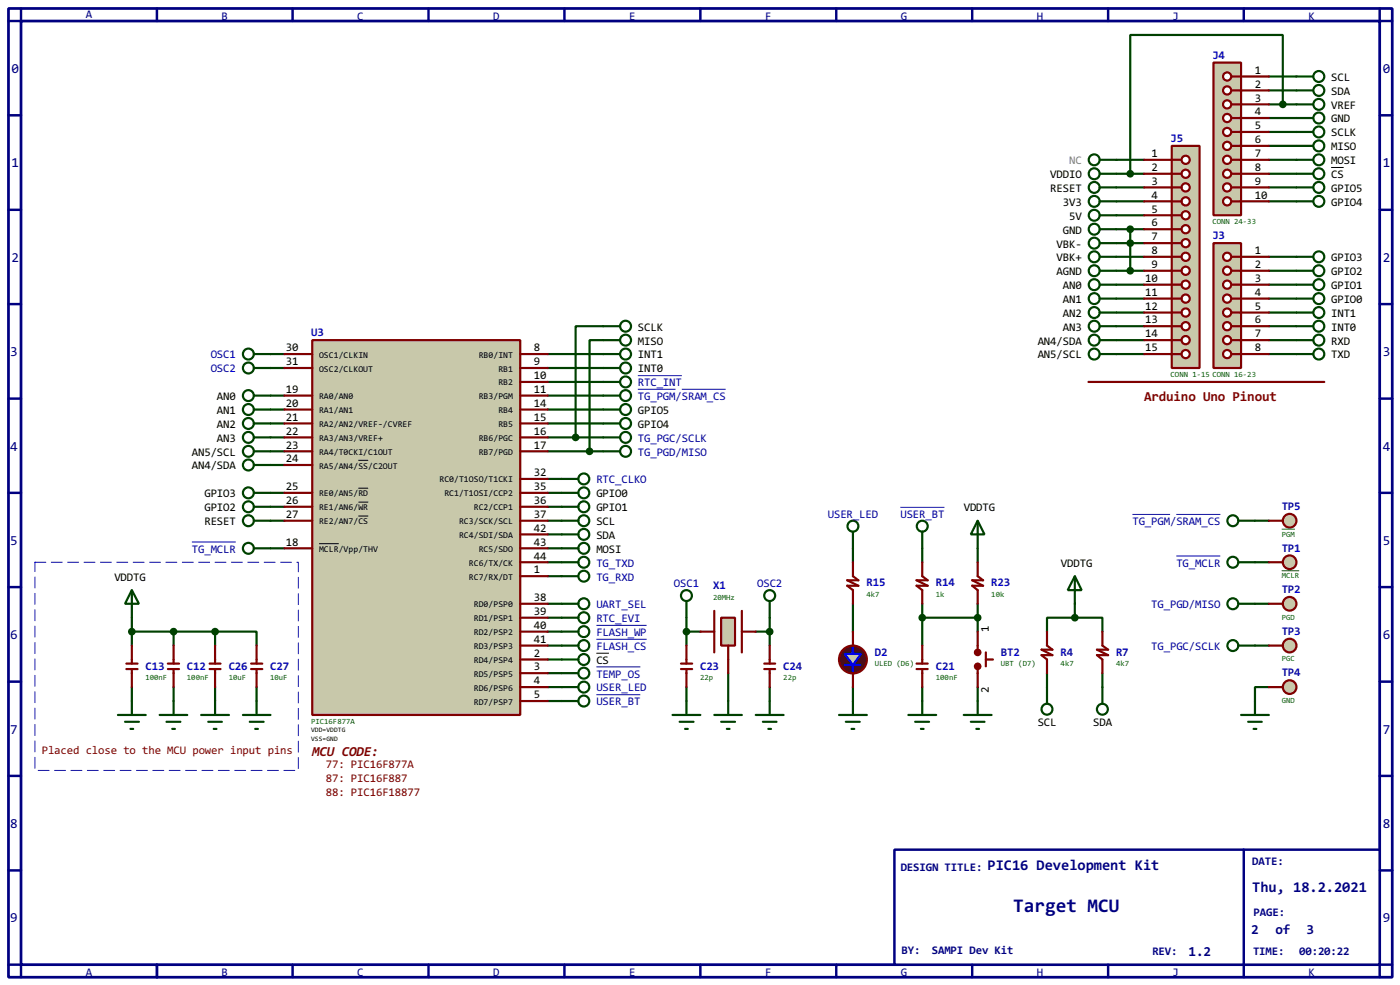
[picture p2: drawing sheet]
<svg xmlns="http://www.w3.org/2000/svg" width="256mm" height="180mm" viewBox="0 0 256 180" stroke-linecap="round" stroke-linejoin="round" font-family="sans-serif">
<path d="M1.6 1.6h253.5v177.3h-253.5zM3.9 3.9h248.9v172.7h-248.9z" fill="none" stroke="#000080" stroke-width=".5"/>
<path d="M3.9 1.6v2.3h-2.3M28.8 1.6v2.3" fill="none" stroke="#000080" stroke-width=".45"/>
<path d="M163.9 155.5h88.9v21.1h-88.9z" fill="#fff" stroke="#000080" stroke-width=".45"/>
<g fill="none" stroke="#000080" stroke-width=".45">
<path d="M53.6 1.6v2.3M78.5 1.6v2.3M103.4 1.6v2.3M128.3 1.6v2.3M153.2 1.6v2.3M178.1 1.6v2.3M203 1.6v2.3M227.9 1.6v2.3M252.8 1.6v2.3h2.3M1.6 21.1h2.3M1.6 38.4h2.3M252.8 21.1h2.3"/>
<path d="M252.8 38.4h2.3M1.6 55.7h2.3M252.8 55.7h2.3M1.6 73h2.3M252.8 73h2.3M1.6 90.2h2.3M252.8 90.2h2.3M1.6 107.5h2.3M252.8 107.5h2.3M1.6 124.8h2.3M252.8 124.8h2.3M1.6 142h2.3"/>
<path d="M1.6 159.3h2.3M227.9 155.5v23.4M252.8 142h2.3M252.8 159.3h2.3M1.6 176.6h2.3v2.3M28.8 176.6v2.3M53.6 176.6v2.3M78.5 176.6v2.3M103.4 176.6v2.3M128.3 176.6v2.3M153.2 176.6v2.3M178.1 176.6v2.3"/>
<path d="M203 176.6v2.3M255.1 176.6h-2.3v2.3"/>
</g>
<g fill="none" stroke="#004000" stroke-width=".4">
<path d="M232.5 14h8.1M232.5 16.6h8.1M232.5 19.1h8.1M235 19.1v-12.7h-27.9v25.4M204.5 29.3h5.1M204.5 31.8h5.1M204.5 34.3h5.1M204.5 36.9h5.1M204.5 39.4h5.1M232.5 21.6h8.1M232.5 24.2h8.1M232.5 26.7h8.1"/>
<path d="M232.5 29.3h8.1M232.5 31.8h8.1M232.5 34.3h8.1M232.5 36.9h8.1M110.5 59.7h-5v20.4M204.5 47h5.1M204.5 49.6h5.1M204.5 52.1h5.1M204.5 54.7h5.1M204.5 57.2h5.1M204.5 59.7h5.1M204.5 44.5h5.1"/>
<path d="M204.5 42h5.1M207.1 42v7.6M232.5 47h8.1M232.5 49.6h8.1M232.5 52.1h8.1M232.5 54.7h8.1M232.5 57.2h8.1M232.5 59.7h8.1M49.6 64.8h2.5M49.6 72.4h2.5M49.6 75h2.5M49.6 77.5h2.5"/>
<path d="M49.6 67.4h2.5M100.4 64.8h10.1M100.4 72.4h10.1M100.4 75h10.1M100.4 77.5h10.1M100.4 67.4h10.1M100.4 69.9h10.1M110.5 62.3h-2.5v20.3M204.5 62.3h5.1M204.5 64.8h5.1M232.5 62.3h8.1M232.5 64.8h8.1"/>
<path d="M49.6 82.6h2.5M49.6 85.1h2.5M49.6 90.2h2.5M49.6 92.8h2.5M49.6 95.3h2.5M49.6 80.1h2.5M100.4 82.6h10.1M100.4 90.2h2.5M100.4 92.8h2.5M100.4 95.3h2.5M100.4 97.8h2.5M100.4 80.1h10.1"/>
<path d="M100.4 87.7h2.5M229.9 95.3h2.6M24.2 113.1v5.1M24.2 115.6h15.2M31.8 115.6v2.6M39.4 115.6h7.6v2.6M39.4 115.6v2.6M49.6 100.4h2.5M100.4 118.2h2.5M100.4 110.5h2.5M100.4 102.9h2.5M100.4 115.6h2.5"/>
<path d="M100.4 105.5h2.5M100.4 100.4h2.5M100.4 113.1h2.5M125.8 113.1v5.1M125.8 115.6h2.5M138.5 115.6h2.5M141 113.1v5.1M156.3 100.4v2.5M156.3 110.5v5.1M169 100.4v2.5M169 110.5v7.7M169 113.1h10.1"/>
<path d="M179.1 100.4v2.5M179.1 110.5v5.1M196.9 113.1h-5.1v2.5M196.9 113.1h5.1v2.5M196.9 110.5v2.6M229.9 118.2h2.6M229.9 110.5h2.6M229.9 102.9h2.6M24.2 125.8v2.5M31.8 125.8v2.5M39.4 125.8v2.5M47 125.8v2.5"/>
<path d="M100.4 128.3h2.5M100.4 120.7h2.5M100.4 123.2h2.5M100.4 125.8h2.5M125.8 125.8v2.5M133.4 123.2v5.1M141 125.8v2.5M156.3 125.8v2.5M169 125.8v2.5M179.1 125.8v2.5M191.8 123.2v2.6M202 123.2v2.6"/>
<path d="M232.5 125.8h-2.6v2.5"/>
<circle cx="241.6" cy="19.1" r="1"/>
<circle cx="241.6" cy="16.6" r="1"/>
<circle cx="241.6" cy="14" r="1"/>
<circle cx="241.6" cy="34.3" r="1"/>
<circle cx="241.6" cy="31.8" r="1"/>
<circle cx="241.6" cy="36.9" r="1"/>
<circle cx="241.6" cy="29.3" r="1"/>
<circle cx="241.6" cy="26.7" r="1"/>
<circle cx="241.6" cy="24.2" r="1"/>
<circle cx="241.6" cy="21.6" r="1"/>
<circle cx="241.6" cy="49.6" r="1"/>
<circle cx="241.6" cy="47" r="1"/>
<circle cx="241.6" cy="57.2" r="1"/>
<circle cx="241.6" cy="52.1" r="1"/>
<circle cx="241.6" cy="54.7" r="1"/>
<circle cx="241.6" cy="59.7" r="1"/>
<circle cx="241.6" cy="62.3" r="1"/>
<circle cx="241.6" cy="64.8" r="1"/>
</g>
<path d="M243.9 30.7h2.3" fill="none" stroke="#000" stroke-width=".18"/>
<path d="M222.3 44.5h5.1v22.9h-5.1z" fill="#c8c8aa" stroke="#800000" stroke-width=".4"/>
<path d="M225.6 47h1.8" fill="none" stroke="#800000" stroke-width=".4"/>
<circle cx="224.8" cy="47" r=".75" fill="#feffff" stroke="#800000" stroke-width=".4"/>
<path d="M225.6 49.6h1.8" fill="none" stroke="#800000" stroke-width=".4"/>
<circle cx="224.8" cy="49.6" r=".75" fill="#feffff" stroke="#800000" stroke-width=".4"/>
<path d="M225.6 52.1h1.8" fill="none" stroke="#800000" stroke-width=".4"/>
<circle cx="224.8" cy="52.1" r=".75" fill="#feffff" stroke="#800000" stroke-width=".4"/>
<path d="M225.6 54.7h1.8" fill="none" stroke="#800000" stroke-width=".4"/>
<circle cx="224.8" cy="54.7" r=".75" fill="#feffff" stroke="#800000" stroke-width=".4"/>
<path d="M225.6 57.2h1.8" fill="none" stroke="#800000" stroke-width=".4"/>
<circle cx="224.8" cy="57.2" r=".75" fill="#feffff" stroke="#800000" stroke-width=".4"/>
<path d="M225.6 59.7h1.8" fill="none" stroke="#800000" stroke-width=".4"/>
<circle cx="224.8" cy="59.7" r=".75" fill="#feffff" stroke="#800000" stroke-width=".4"/>
<path d="M225.6 62.3h1.8" fill="none" stroke="#800000" stroke-width=".4"/>
<circle cx="224.8" cy="62.3" r=".75" fill="#feffff" stroke="#800000" stroke-width=".4"/>
<path d="M225.6 64.8h1.8" fill="none" stroke="#800000" stroke-width=".4"/>
<circle cx="224.8" cy="64.8" r=".75" fill="#feffff" stroke="#800000" stroke-width=".4"/>
<path d="M227.4 47h5.1M227.4 49.6h5.1M227.4 52.1h5.1M227.4 54.7h5.1M227.4 57.2h5.1M227.4 59.7h5.1M227.4 62.3h5.1M227.4 64.8h5.1" fill="none" stroke="#800000" stroke-width=".4"/>
<path d="M222.3 11.5h5.1v27.9h-5.1z" fill="#c8c8aa" stroke="#800000" stroke-width=".4"/>
<path d="M225.6 14h1.8" fill="none" stroke="#800000" stroke-width=".4"/>
<circle cx="224.8" cy="14" r=".75" fill="#feffff" stroke="#800000" stroke-width=".4"/>
<path d="M225.6 16.6h1.8" fill="none" stroke="#800000" stroke-width=".4"/>
<circle cx="224.8" cy="16.6" r=".75" fill="#feffff" stroke="#800000" stroke-width=".4"/>
<path d="M225.6 19.1h1.8" fill="none" stroke="#800000" stroke-width=".4"/>
<circle cx="224.8" cy="19.1" r=".75" fill="#feffff" stroke="#800000" stroke-width=".4"/>
<path d="M225.6 21.6h1.8" fill="none" stroke="#800000" stroke-width=".4"/>
<circle cx="224.8" cy="21.6" r=".75" fill="#feffff" stroke="#800000" stroke-width=".4"/>
<path d="M225.6 24.2h1.8" fill="none" stroke="#800000" stroke-width=".4"/>
<circle cx="224.8" cy="24.2" r=".75" fill="#feffff" stroke="#800000" stroke-width=".4"/>
<path d="M225.6 26.7h1.8" fill="none" stroke="#800000" stroke-width=".4"/>
<circle cx="224.8" cy="26.7" r=".75" fill="#feffff" stroke="#800000" stroke-width=".4"/>
<path d="M225.6 29.3h1.8" fill="none" stroke="#800000" stroke-width=".4"/>
<circle cx="224.8" cy="29.3" r=".75" fill="#feffff" stroke="#800000" stroke-width=".4"/>
<path d="M225.6 31.8h1.8" fill="none" stroke="#800000" stroke-width=".4"/>
<circle cx="224.8" cy="31.8" r=".75" fill="#feffff" stroke="#800000" stroke-width=".4"/>
<path d="M225.6 34.3h1.8" fill="none" stroke="#800000" stroke-width=".4"/>
<circle cx="224.8" cy="34.3" r=".75" fill="#feffff" stroke="#800000" stroke-width=".4"/>
<path d="M225.6 36.9h1.8" fill="none" stroke="#800000" stroke-width=".4"/>
<circle cx="224.8" cy="36.9" r=".75" fill="#feffff" stroke="#800000" stroke-width=".4"/>
<g fill="none" stroke="#800000" stroke-width=".4">
<path d="M227.4 14h5.1M227.4 16.6h5.1M227.4 19.1h5.1M227.4 21.6h5.1M227.4 24.2h5.1M227.4 26.7h5.1M227.4 29.3h5.1M227.4 31.8h5.1M227.4 34.3h5.1M227.4 36.9h5.1M24.2 118.2v3.3M156.3 102.9v2.6l1 .7h-2.1l2.1 1h-2.1l1.1 .8v2.5"/>
<path d="M169 102.9v2.6l1 .7h-2.1l2.1 1h-2.1l1.1 .8v2.5M179.1 115.6v3.8M180.6 119.4v2.6M23.2 121.5h2M23.2 122.5h2M24.2 122.5v3.3M179.1 122v3.8M180.6 120.7h1.3"/>
</g>
<g fill="none" stroke="#004000" stroke-width=".4">
<path d="M201.5 52.1h3M201.5 54.7h3M201.5 57.2h3M201.5 59.7h3M46.5 77.5h3.1M110.5 64.8h3.1M110.5 67.4h3.1M201.5 62.3h3M201.5 64.8h3M46.5 80.1h3.1M46.5 82.6h3.1M46.5 85.1h3.1"/>
<path d="M110.5 80.1h3.1M110.5 82.6h3.1M24.2 108l1.3 2.5h-2.6zM24.2 108v5.1M46.5 100.4h3.1M102.9 102.9h3.1M102.9 105.5h3.1M21.6 130.9h5.1M22.9 132.1h2.6M23.9 133.4h.5M24.2 128.3v2.6M29.3 130.9h5"/>
<path d="M30.5 132.1h2.6M31.6 133.4h.5M31.8 128.3v2.6M153.7 130.9h5.1M155 132.1h2.5M156 133.4h.5M156.3 128.3v2.6M176.6 130.9h5.1M177.9 132.1h2.5M178.9 133.4h.5M179.1 128.3v2.6"/>
<circle cx="200.4" cy="52.1" r="1"/>
<circle cx="200.4" cy="54.7" r="1"/>
<circle cx="200.4" cy="57.2" r="1"/>
<circle cx="200.4" cy="59.7" r="1"/>
<circle cx="45.5" cy="77.5" r="1"/>
<circle cx="114.6" cy="67.4" r="1"/>
<circle cx="114.6" cy="64.8" r="1"/>
<circle cx="200.4" cy="64.8" r="1"/>
<circle cx="200.4" cy="62.3" r="1"/>
<circle cx="45.5" cy="82.6" r="1"/>
<circle cx="45.5" cy="80.1" r="1"/>
<circle cx="45.5" cy="85.1" r="1"/>
<circle cx="114.6" cy="82.6" r="1"/>
<circle cx="114.6" cy="80.1" r="1"/>
<circle cx="45.5" cy="100.4" r="1"/>
<circle cx="106.9" cy="102.9" r="1"/>
<circle cx="106.9" cy="105.5" r="1"/>
</g>
<path d="M35.2 99.2h8" fill="none" stroke="#0000c0" stroke-width=".18"/>
<g fill="#800000" stroke="#800000" stroke-width=".4">
<circle cx="179.1" cy="119.4" r=".5"/>
<circle cx="179.1" cy="122" r=".5"/>
</g>
<circle cx="156.2" cy="120.7" r="2.55" fill="#400000" stroke="#800000" stroke-width=".4"/>
<path d="M154.7 119.7h1.6v-1.3v1.3h1.5l-1.5 2h1.5h-3.1h1.6v1.3v-1.3z" fill-rule="evenodd" fill="#c8c8aa" stroke="#00f" stroke-width=".4"/>
<path d="M156.3 115.6v2.6M156.3 123.2v2.6" fill="none" stroke="#800000" stroke-width=".4"/>
<g fill="none" stroke="#004000" stroke-width=".4">
<path d="M201.5 29.3h3M201.5 31.8h3M201.5 34.3h3M201.5 36.9h3M201.5 39.4h3M201.5 49.6h3M201.5 42h3M201.5 44.5h3M201.5 47h3M46.5 75h3.1M46.5 72.4h3.1M156.3 97.3v3.1"/>
<path d="M169 97.3v3.1"/>
<circle cx="200.4" cy="29.3" r="1"/>
<circle cx="200.4" cy="34.3" r="1"/>
<circle cx="200.4" cy="31.8" r="1"/>
<circle cx="200.4" cy="36.9" r="1"/>
<circle cx="200.4" cy="39.4" r="1"/>
<circle cx="200.4" cy="42" r="1"/>
<circle cx="200.4" cy="47" r="1"/>
<circle cx="200.4" cy="49.6" r="1"/>
<circle cx="200.4" cy="44.5" r="1"/>
<circle cx="45.5" cy="72.4" r="1"/>
<circle cx="45.5" cy="75" r="1"/>
<circle cx="156.2" cy="96.3" r="1"/>
<circle cx="168.9" cy="96.3" r="1"/>
</g>
<path d="M165 92.9h8" fill="none" stroke="#0000c0" stroke-width=".18"/>
<circle cx="236.2" cy="102.9" r="1.25" fill="#c8c8aa" stroke="#800000" stroke-width=".4"/>
<path d="M232.5 102.9h2.5" fill="none" stroke="#800000" stroke-width=".4"/>
<path d="M234.8 104.5h3.2" fill="none" stroke="#008000" stroke-width=".18"/>
<circle cx="236.2" cy="110.5" r="1.25" fill="#c8c8aa" stroke="#800000" stroke-width=".4"/>
<path d="M232.5 110.5h2.5" fill="none" stroke="#800000" stroke-width=".4"/>
<circle cx="236.2" cy="118.2" r="1.25" fill="#c8c8aa" stroke="#800000" stroke-width=".4"/>
<path d="M232.5 118.2h2.5" fill="none" stroke="#800000" stroke-width=".4"/>
<g fill="none" stroke="#004000" stroke-width=".4">
<path d="M226.9 118.2h3M226.9 110.5h3M226.9 102.9h3"/>
<circle cx="225.8" cy="110.5" r="1"/>
<circle cx="225.8" cy="102.9" r="1"/>
<circle cx="225.8" cy="118.2" r="1"/>
</g>
<path d="M215.5 101.8h8.1" fill="none" stroke="#0000c0" stroke-width=".18"/>
<circle cx="236.2" cy="125.8" r="1.25" fill="#c8c8aa" stroke="#800000" stroke-width=".4"/>
<path d="M31.8 118.2v3.3M191.8 115.6v2.6l1 .7h-2l2 1h-2l1 .8v2.5M202 115.6v2.6l1 .7h-2l2 1h-2l1 .8v2.5M30.8 121.5h2M30.8 122.5h2M31.8 122.5v3.3M232.5 125.8h2.5" fill="none" stroke="#800000" stroke-width=".4"/>
<g fill="none" stroke="#004000" stroke-width=".4">
<path d="M110.5 72.4h3.1M196.9 105.5l1.3 2.5h-2.6zM196.9 105.5v5M191.8 125.8v3M202 125.8v3M227.4 130.9h5.1M228.7 132.1h2.5M229.7 133.4h.5M229.9 128.3v2.6"/>
<circle cx="114.6" cy="72.4" r="1"/>
<circle cx="191.8" cy="129.8" r="1"/>
<circle cx="201.9" cy="129.8" r="1"/>
</g>
<path d="M116.9 71.3h6.9M124.9 71.3h8.1" fill="none" stroke="#0000c0" stroke-width=".18"/>
<g fill="#004000" stroke="#004000" stroke-width=".4">
<circle cx="196.9" cy="113.1" r=".5"/>
<circle cx="24.1" cy="115.6" r=".5"/>
</g>
<path d="M214.7 26.7h5.1v40.7h-5.1z" fill="#c8c8aa" stroke="#800000" stroke-width=".4"/>
<path d="M214.7 29.3h1.8" fill="none" stroke="#800000" stroke-width=".4"/>
<circle cx="217.2" cy="31.8" r=".75" fill="#feffff" stroke="#800000" stroke-width=".4"/>
<path d="M214.7 31.8h1.8" fill="none" stroke="#800000" stroke-width=".4"/>
<circle cx="217.2" cy="34.3" r=".75" fill="#feffff" stroke="#800000" stroke-width=".4"/>
<path d="M214.7 34.3h1.8" fill="none" stroke="#800000" stroke-width=".4"/>
<circle cx="217.2" cy="36.9" r=".75" fill="#feffff" stroke="#800000" stroke-width=".4"/>
<path d="M214.7 36.9h1.8" fill="none" stroke="#800000" stroke-width=".4"/>
<circle cx="217.2" cy="39.4" r=".75" fill="#feffff" stroke="#800000" stroke-width=".4"/>
<path d="M214.7 39.4h1.8" fill="none" stroke="#800000" stroke-width=".4"/>
<circle cx="217.2" cy="42" r=".75" fill="#feffff" stroke="#800000" stroke-width=".4"/>
<path d="M214.7 42h1.8" fill="none" stroke="#800000" stroke-width=".4"/>
<circle cx="217.2" cy="44.5" r=".75" fill="#feffff" stroke="#800000" stroke-width=".4"/>
<path d="M214.7 44.5h1.8" fill="none" stroke="#800000" stroke-width=".4"/>
<circle cx="217.2" cy="47" r=".75" fill="#feffff" stroke="#800000" stroke-width=".4"/>
<path d="M214.7 47h1.8" fill="none" stroke="#800000" stroke-width=".4"/>
<circle cx="217.2" cy="49.6" r=".75" fill="#feffff" stroke="#800000" stroke-width=".4"/>
<path d="M214.7 49.6h1.8" fill="none" stroke="#800000" stroke-width=".4"/>
<circle cx="217.2" cy="52.1" r=".75" fill="#feffff" stroke="#800000" stroke-width=".4"/>
<path d="M214.7 52.1h1.8" fill="none" stroke="#800000" stroke-width=".4"/>
<circle cx="217.2" cy="54.7" r=".75" fill="#feffff" stroke="#800000" stroke-width=".4"/>
<path d="M214.7 54.7h1.8" fill="none" stroke="#800000" stroke-width=".4"/>
<circle cx="217.2" cy="57.2" r=".75" fill="#feffff" stroke="#800000" stroke-width=".4"/>
<path d="M214.7 57.2h1.8" fill="none" stroke="#800000" stroke-width=".4"/>
<circle cx="217.2" cy="59.7" r=".75" fill="#feffff" stroke="#800000" stroke-width=".4"/>
<path d="M214.7 59.7h1.8" fill="none" stroke="#800000" stroke-width=".4"/>
<circle cx="217.2" cy="62.3" r=".75" fill="#feffff" stroke="#800000" stroke-width=".4"/>
<path d="M214.7 62.3h1.8" fill="none" stroke="#800000" stroke-width=".4"/>
<circle cx="217.2" cy="64.8" r=".75" fill="#feffff" stroke="#800000" stroke-width=".4"/>
<path d="M214.7 64.8h1.8" fill="none" stroke="#800000" stroke-width=".4"/>
<circle cx="217.2" cy="29.3" r=".75" fill="#feffff" stroke="#800000" stroke-width=".4"/>
<g fill="none" stroke="#800000" stroke-width=".4">
<path d="M209.6 29.3h5.1M209.6 31.8h5.1M209.6 34.3h5.1M209.6 36.9h5.1M209.6 39.4h5.1M209.6 42h5.1M209.6 44.5h5.1M209.6 47h5.1M209.6 49.6h5.1M209.6 52.1h5.1M209.6 54.7h5.1M209.6 57.2h5.1"/>
<path d="M209.6 59.7h5.1M209.6 62.3h5.1M209.6 64.8h5.1M130.9 111.8v7.6M135.9 111.8v7.6"/>
</g>
<g fill="#004000" stroke="#004000" stroke-width=".4">
<circle cx="235" cy="19.1" r=".5"/>
<circle cx="207" cy="31.8" r=".5"/>
</g>
<path d="M132.1 113.1h2.6v5.1h-2.6z" fill="#c8c8aa" stroke="#800000" stroke-width=".4"/>
<path d="M125.8 118.2v3.3M128.3 115.6h2.6M133.4 118.2v5M135.9 115.6h2.6M141 118.2v3.3M124.8 121.5h2M124.8 122.5h2M125.8 122.5v3.3M140 121.5h2M140 122.5h2M141 122.5v3.3" fill="none" stroke="#800000" stroke-width=".4"/>
<g fill="none" stroke="#004000" stroke-width=".4">
<path d="M110.5 59.7h3.1M46.5 67.4h3.1M46.5 64.8h3.1M110.5 62.3h3.1M110.5 75h3.1M110.5 77.5h3.1M110.5 69.9h3.1M46.5 95.3h3.1M46.5 92.8h3.1M46.5 90.2h3.1M102.9 95.3h3.1M102.9 97.8h3.1"/>
<path d="M102.9 92.8h3.1M102.9 90.2h3.1M102.9 87.7h3.1M102.9 110.5h3.1M102.9 100.4h3.1M102.9 118.2h3.1M125.8 110v3.1M141 110v3.1M102.9 128.3h3.1M102.9 120.7h3.1M123.2 130.9h5.1M124.5 132.1h2.6"/>
<path d="M125.5 133.4h.5M125.8 128.3v2.6M130.9 130.9h5M132.1 132.1h2.6M133.2 133.4h.5M133.4 128.3v2.6M138.5 130.9h5.1M139.8 132.1h2.5M140.8 133.4h.5M141 128.3v2.6"/>
<circle cx="114.6" cy="59.7" r="1"/>
<circle cx="45.5" cy="67.4" r="1"/>
<circle cx="45.5" cy="64.8" r="1"/>
<circle cx="114.6" cy="62.3" r="1"/>
<circle cx="114.6" cy="75" r="1"/>
<circle cx="114.6" cy="77.5" r="1"/>
<circle cx="114.6" cy="69.9" r="1"/>
<circle cx="45.5" cy="90.2" r="1"/>
<circle cx="45.5" cy="95.3" r="1"/>
<circle cx="45.5" cy="92.8" r="1"/>
<circle cx="106.9" cy="95.3" r="1"/>
<circle cx="106.9" cy="92.8" r="1"/>
<circle cx="106.9" cy="87.7" r="1"/>
<circle cx="106.9" cy="97.8" r="1"/>
<circle cx="106.9" cy="90.2" r="1"/>
<circle cx="106.9" cy="100.4" r="1"/>
<circle cx="106.9" cy="118.2" r="1"/>
<circle cx="106.9" cy="110.5" r="1"/>
<circle cx="125.7" cy="109" r="1"/>
<circle cx="141" cy="109" r="1"/>
<circle cx="106.9" cy="120.7" r="1"/>
<circle cx="106.9" cy="128.3" r="1"/>
</g>
<g fill="#004000" stroke="#004000" stroke-width=".4">
<circle cx="141" cy="115.6" r=".5"/>
<circle cx="125.7" cy="115.6" r=".5"/>
</g>
<path d="M116.9 68.8h8M109.3 117h9.2M109.3 127.2h8" fill="none" stroke="#0000c0" stroke-width=".18"/>
<path d="M109.3 119.6h2.3" fill="none" stroke="#000" stroke-width=".18"/>
<path d="M57.2 62.3h38.1v68.6h-38.1z" fill="#c8c8aa" stroke="#800000" stroke-width=".4"/>
<g fill="none" stroke="#800000" stroke-width=".4">
<path d="M52.1 72.4h5.1M52.1 75h5.1M52.1 77.5h5.1M52.1 64.8h5.1M52.1 67.4h5.1M95.3 72.4h5.1M95.3 75h5.1M95.3 77.5h5.1M95.3 64.8h5.1M95.3 67.4h5.1M95.3 69.9h5.1M52.1 82.6h5.1"/>
<path d="M52.1 85.1h5.1M52.1 90.2h5.1M52.1 92.8h5.1M52.1 95.3h5.1M52.1 80.1h5.1M95.3 82.6h5.1M95.3 90.2h5.1M95.3 92.8h5.1M95.3 95.3h5.1M95.3 80.1h5.1M95.3 97.8h5.1M95.3 87.7h5.1"/>
<path d="M52.1 100.4h5.1M95.3 110.5h5.1M95.3 113.1h5.1M95.3 118.2h5.1M95.3 115.6h5.1M95.3 105.5h5.1M95.3 102.9h5.1M95.3 100.4h5.1M169 118.2v3.3M179.1 102.9v2.6l1 .7h-2l2 1h-2l1 .8v2.5M95.3 128.3h5.1M95.3 125.8h5.1"/>
<path d="M95.3 123.2h5.1M95.3 120.7h5.1M167.9 121.5h2.1M167.9 122.5h2.1M169 122.5v3.3"/>
</g>
<path d="M58.5 99.5h3.6M65.7 84.3h1.8M65.7 89.4h1.8M65.7 91.9h1.8M65.7 94.5h1.8" fill="none" stroke="#000" stroke-width=".18"/>
<g fill="none" stroke="#004000" stroke-width=".4">
<path d="M179.1 95.3l1.3 2.5h-2.5zM179.1 95.3v5.1M102.9 123.2h3.1M102.9 125.8h3.1M166.4 130.9h5.1M167.7 132.1h2.5M168.7 133.4h.5M169 128.3v2.6"/>
<circle cx="106.9" cy="123.2" r="1"/>
<circle cx="106.9" cy="125.8" r="1"/>
</g>
<path d="M109.3 122.1h8" fill="none" stroke="#0000c0" stroke-width=".18"/>
<g fill="#004000" stroke="#004000" stroke-width=".4">
<circle cx="108" cy="82.6" r=".5"/>
<circle cx="105.4" cy="80.1" r=".5"/>
<circle cx="168.9" cy="113.1" r=".5"/>
<circle cx="179.1" cy="113.1" r=".5"/>
</g>
<circle cx="236.2" cy="95.3" r="1.25" fill="#c8c8aa" stroke="#800000" stroke-width=".4"/>
<path d="M199.4 69.9h43.2M232.5 95.3h2.5M39.4 118.2v3.3M47 118.2v3.3M38.4 121.5h2M38.4 122.5h2M39.4 122.5v3.3M46 121.5h2.1M46 122.5h2.1M47 122.5v3.3" fill="none" stroke="#800000" stroke-width=".4"/>
<path d="M234.8 96.9h2.4" fill="none" stroke="#008000" stroke-width=".18"/>
<g fill="none" stroke="#004000" stroke-width=".4">
<path d="M226.9 95.3h3M102.9 115.6h3.1M102.9 113.1h3.1M36.9 130.9h5.1M38.2 132.1h2.5M39.2 133.4h.5M39.4 128.3v2.6M44.5 130.9h5.1M45.8 132.1h2.5M46.8 133.4h.5M47 128.3v2.6"/>
<circle cx="225.8" cy="95.3" r="1"/>
<circle cx="106.9" cy="113.1" r="1"/>
<circle cx="106.9" cy="115.6" r="1"/>
</g>
<path d="M207.5 94.2h6.9M215.5 94.2h8.1M109.3 114.5h9.2" fill="none" stroke="#0000c0" stroke-width=".18"/>
<g fill="#004000" stroke="#004000" stroke-width=".4">
<circle cx="31.8" cy="115.6" r=".5"/>
<circle cx="39.4" cy="115.6" r=".5"/>
<circle cx="207" cy="44.5" r=".5"/>
<circle cx="207" cy="42" r=".5"/>
<circle cx="207" cy="49.6" r=".5"/>
</g>
<path d="M6.4 102.9h48.3v38.1h-48.3z" fill="none" stroke="#fff" stroke-width=".18"/>
<path d="M6.4 102.9h48.3v38.1h-48.3z" fill="none" stroke="#0000c0" stroke-width=".18" stroke-dasharray="2 1"/>
<text font-size="4.2" fill="#000080" x="185.6" y="167">Target MCU</text>
<g font-size="3.2" fill="#000080">
<text x="180.9" y="159.3">PIC16 Development Kit</text>
<text x="229.4" y="163.2">Thu, 18.2.2021</text>
</g>
<g font-size="3" fill="#000080">
<text x="2.1" y="13.4">0</text>
<text x="253.4" y="13.4">0</text>
<text x="2.1" y="30.7">1</text>
<text x="253.4" y="30.7">1</text>
<text x="2.1" y="47.9">2</text>
<text x="253.4" y="47.9">2</text>
<text x="1.9" y="65.2">3</text>
<text x="253.4" y="65.2">3</text>
<text x="1.9" y="82.5">4</text>
<text x="253.4" y="82.5">4</text>
<text x="1.9" y="99.8">5</text>
<text x="253.4" y="99.8">5</text>
<text x="1.9" y="117">6</text>
<text x="253.4" y="117">6</text>
<text x="1.9" y="134.3">7</text>
<text x="253.4" y="134.3">7</text>
<text x="1.9" y="151.6">8</text>
<text x="253.4" y="151.6">8</text>
<text x="1.9" y="168.8">9</text>
<text x="229.2" y="170.9">2</text>
<text x="233.7" y="170.9">of</text>
<text x="239.4" y="170.9">3</text>
<text x="253.4" y="168.8">9</text>
<text x="217.8" y="174.9">1.2</text>
</g>
<g font-size="3" fill="#800000">
<text x="209.6" y="73.3">Arduino Uno Pinout</text>
<text x="57.2" y="138.3">MCU CODE:</text>
</g>
<g font-size="2.5" fill="#000080">
<text x="15.7" y="3.4">A</text>
<text x="40.6" y="3.6">B</text>
<text x="65.5" y="3.6">C</text>
<text x="90.4" y="3.6">D</text>
<text x="115.3" y="3.6">E</text>
<text x="140.2" y="3.6">F</text>
<text x="165.1" y="3.6">G</text>
<text x="190" y="3.6">H</text>
<text x="214.8" y="3.6">J</text>
<text x="239.7" y="3.6">K</text>
<text x="165" y="159.4">DESIGN TITLE:</text>
<text x="229.4" y="158.3">DATE:</text>
<text x="229.7" y="167.7">PAGE:</text>
<text x="15.7" y="178.7">A</text>
<text x="40.6" y="178.7">B</text>
<text x="65.5" y="178.7">C</text>
<text x="90.4" y="178.7">D</text>
<text x="115.3" y="178.7">E</text>
<text x="140.2" y="178.7">F</text>
<text x="165.1" y="178.7">G</text>
<text x="165.2" y="174.6">BY:</text>
<text x="170.7" y="174.6">SAMPI Dev Kit</text>
<text x="190" y="178.7">H</text>
<text x="211.1" y="174.8">REV:</text>
<text x="214.8" y="178.7">J</text>
<text x="229.6" y="174.8">TIME:</text>
<text x="238" y="174.8">00:20:22</text>
<text x="239.7" y="178.7">K</text>
</g>
<g font-size="2.5" fill="#0000c0">
<text x="222.1" y="10.8">J4</text>
<text x="214.5" y="26">J5</text>
<text x="222.1" y="43.8">J3</text>
<text x="38.6" y="65.6">OSC1</text>
<text x="57" y="61.6">U3</text>
<text x="38.6" y="68.1">OSC2</text>
<text x="116.9" y="70.7">RTC_INT</text>
<text x="116.9" y="73.2">TG_PGM/SRAM_CS</text>
<text x="116.9" y="80.8">TG_PGC/SCLK</text>
<text x="116.9" y="83.4">TG_PGD/MISO</text>
<text x="109.3" y="88.5">RTC_CLKO</text>
<text x="151.7" y="94.8">USER_LED</text>
<text x="165" y="94.8">USER_BT</text>
<text x="234.8" y="93.3">TP5</text>
<text x="35.2" y="101.2">TG_MCLR</text>
<text x="207.5" y="96.1">TG_PGM/SRAM_CS</text>
<text x="234.8" y="101">TP1</text>
<text x="109.3" y="103.7">TG_TXD</text>
<text x="109.3" y="106.3">TG_RXD</text>
<text x="123.5" y="107.5">OSC1</text>
<text x="130.7" y="107.8">X1</text>
<text x="138.7" y="107.5">OSC2</text>
<text x="158.8" y="107.3">R15</text>
<text x="171.5" y="107.3">R14</text>
<text x="181.6" y="107.3">R23</text>
<text x="215.5" y="103.7">TG_MCLR</text>
<text x="109.3" y="111.3">UART_SEL</text>
<text x="109.3" y="113.9">RTC_EVI</text>
<text x="210.9" y="111.3">TG_PGD/MISO</text>
<text x="234.8" y="108.6">TP2</text>
<text x="109.3" y="119">FLASH_CS</text>
<text x="109.3" y="116.4">FLASH_WP</text>
<text x="210.9" y="119">TG_PGC/SCLK</text>
<text x="234.8" y="116.2">TP3</text>
<text x="26.7" y="122.6">C13</text>
<text x="34.3" y="122.6">C12</text>
<text x="41.9" y="122.6">C26</text>
<text x="49.5" y="122.6">C27</text>
<text x="109.3" y="124">TEMP_OS</text>
<text x="128.3" y="122.6">C23</text>
<text x="143.5" y="122.6">C24</text>
<text x="160.3" y="120">D2</text>
<text x="171.5" y="122.6">C21</text>
<text x="183.4" y="120">BT2</text>
<text x="194.3" y="120">R4</text>
<text x="204.5" y="120">R7</text>
<text x="234.8" y="123.8">TP4</text>
<text x="109.3" y="129.1">USER_BT</text>
<text x="109.3" y="126.6">USER_LED</text>
</g>
<g font-size="2.5">
<text x="229.9" y="13.5">1</text>
<text x="229.9" y="16.1">2</text>
<text x="243.9" y="17.3">SDA</text>
<text x="243.9" y="14.8">SCL</text>
<text x="229.9" y="18.6">3</text>
<text x="229.9" y="21.1">4</text>
<text x="229.9" y="23.6">5</text>
<text x="243.9" y="19.9">VREF</text>
<text x="243.9" y="22.4">GND</text>
<text x="211" y="28.8">1</text>
<text x="229.9" y="26.2">6</text>
<text x="229.9" y="28.8">7</text>
<text x="243.9" y="25">SCLK</text>
<text x="243.9" y="27.5">MISO</text>
<text x="192.4" y="32.6">VDDIO</text>
<text x="192.4" y="35.1">RESET</text>
<text x="211" y="31.3">2</text>
<text x="211" y="33.8">3</text>
<text x="229.9" y="31.3">8</text>
<text x="229.9" y="33.8">9</text>
<text x="243.9" y="35.1">GPIO5</text>
<text x="243.9" y="30">MOSI</text>
<text x="243.9" y="32.6">CS</text>
<text x="194.7" y="37.7">3V3</text>
<text x="195.9" y="40.2">5V</text>
<text x="211" y="36.3">4</text>
<text x="211" y="38.9">5</text>
<text x="211" y="41.5">6</text>
<text x="229.9" y="36.3">10</text>
<text x="243.9" y="37.7">GPIO4</text>
<text x="193.6" y="45.3">VBK-</text>
<text x="193.6" y="47.8">VBK+</text>
<text x="194.7" y="42.7">GND</text>
<text x="211" y="44">7</text>
<text x="211" y="46.5">8</text>
<text x="229.9" y="46.5">1</text>
<text x="243.9" y="47.8">GPIO3</text>
<text x="193.6" y="50.4">AGND</text>
<text x="194.7" y="52.9">AN0</text>
<text x="209.8" y="51.6">10</text>
<text x="211" y="49">9</text>
<text x="229.9" y="49">2</text>
<text x="229.9" y="51.6">3</text>
<text x="243.9" y="50.4">GPIO2</text>
<text x="243.9" y="52.9">GPIO1</text>
<text x="194.7" y="55.4">AN1</text>
<text x="194.7" y="58">AN2</text>
<text x="209.8" y="54.2">11</text>
<text x="209.8" y="56.7">12</text>
<text x="209.8" y="59.2">13</text>
<text x="229.9" y="54.2">4</text>
<text x="229.9" y="56.7">5</text>
<text x="229.9" y="59.2">6</text>
<text x="243.9" y="55.4">GPIO0</text>
<text x="243.9" y="58">INT1</text>
<text x="52.4" y="64.3">30</text>
<text x="97.8" y="64.3">8</text>
<text x="116.9" y="65.6">INT1</text>
<text x="116.9" y="60.5">SCLK</text>
<text x="116.9" y="63.1">MISO</text>
<text x="190.1" y="63.1">AN4/SDA</text>
<text x="190.1" y="65.6">AN5/SCL</text>
<text x="194.7" y="60.5">AN3</text>
<text x="209.8" y="61.7">14</text>
<text x="209.8" y="64.3">15</text>
<text x="229.9" y="61.7">7</text>
<text x="229.9" y="64.3">8</text>
<text x="243.9" y="60.5">INT0</text>
<text x="243.9" y="63.1">RXD</text>
<text x="243.9" y="65.6">TXD</text>
<text x="52.4" y="71.9">19</text>
<text x="52.4" y="66.9">31</text>
<text x="97.8" y="71.9">11</text>
<text x="97.8" y="69.4">10</text>
<text x="97.8" y="66.9">9</text>
<text x="116.9" y="68.1">INT0</text>
<text x="39.8" y="75.8">AN1</text>
<text x="39.8" y="73.2">AN0</text>
<text x="52.4" y="74.4">20</text>
<text x="52.4" y="77">21</text>
<text x="97.8" y="77">15</text>
<text x="97.8" y="74.4">14</text>
<text x="116.9" y="75.8">GPIO5</text>
<text x="35.2" y="83.4">AN5/SCL</text>
<text x="39.8" y="78.3">AN2</text>
<text x="39.8" y="80.8">AN3</text>
<text x="52.4" y="82.1">23</text>
<text x="52.4" y="79.6">22</text>
<text x="97.8" y="82.1">17</text>
<text x="97.8" y="79.6">16</text>
<text x="116.9" y="78.3">GPIO4</text>
<text x="35.2" y="85.9">AN4/SDA</text>
<text x="52.4" y="84.6">24</text>
<text x="52.4" y="89.7">25</text>
<text x="97.8" y="89.7">35</text>
<text x="97.8" y="87.1">32</text>
<text x="37.5" y="93.6">GPIO2</text>
<text x="37.5" y="91">GPIO3</text>
<text x="52.4" y="92.3">26</text>
<text x="52.4" y="94.8">27</text>
<text x="97.8" y="92.3">36</text>
<text x="97.8" y="94.8">37</text>
<text x="109.3" y="93.6">GPIO1</text>
<text x="109.3" y="91">GPIO0</text>
<text x="176.6" y="93.6">VDDTG</text>
<text x="37.5" y="96.1">RESET</text>
<text x="52.4" y="99.9">18</text>
<text x="97.8" y="99.9">43</text>
<text x="97.8" y="97.3">42</text>
<text x="109.3" y="96.1">SCL</text>
<text x="109.3" y="98.6">SDA</text>
<text x="109.3" y="101.2">MOSI</text>
<text x="21" y="106.3">VDDTG</text>
<text x="97.8" y="105">1</text>
<text x="97.8" y="102.4">44</text>
<text x="194.4" y="103.7">VDDTG</text>
<text x="97.8" y="110">38</text>
<text x="97.8" y="112.6">39</text>
<text x="97.8" y="117.7">41</text>
<text x="97.8" y="115.1">40</text>
<text x="181.2" y="115.6" transform="rotate(-90 181.2 115.6)">1</text>
<text x="97.8" y="125.3">4</text>
<text x="97.8" y="122.7">3</text>
<text x="97.8" y="120.2">2</text>
<text x="109.3" y="121.5">CS</text>
<text x="97.8" y="127.8">5</text>
<text x="181.2" y="126.9" transform="rotate(-90 181.2 126.9)">2</text>
<text x="190.1" y="132.9">SCL</text>
<text x="200.3" y="132.9">SDA</text>
</g>
<text font-size="2.5" fill="#808080" x="195.9" y="30">NC</text>
<g font-size="2.5" fill="#800000">
<text x="7.7" y="138">Placed close to the MCU power input pins</text>
<text x="59.7" y="140.5">77: PIC16F877A</text>
<text x="59.7" y="143.1">87: PIC16F887</text>
<text x="59.7" y="145.6">88: PIC16F18877</text>
</g>
<g font-size="1.9">
<text x="58.5" y="65.5">OSC1/CLKIN</text>
<text x="87.7" y="65.5">RB0/INT</text>
<text x="58.5" y="68">OSC2/CLKOUT</text>
<text x="91.3" y="70.6">RB2</text>
<text x="91.3" y="68">RB1</text>
<text x="58.5" y="73">RA0/AN0</text>
<text x="58.5" y="75.6">RA1/AN1</text>
<text x="87.7" y="73">RB3/PGM</text>
<text x="91.3" y="75.6">RB4</text>
<text x="58.5" y="78.2">RA2/AN2/VREF-/CVREF</text>
<text x="58.5" y="83.3">RA4/T0CKI/C1OUT</text>
<text x="58.5" y="80.7">RA3/AN3/VREF+</text>
<text x="87.7" y="83.3">RB7/PGD</text>
<text x="87.7" y="80.7">RB6/PGC</text>
<text x="91.3" y="78.2">RB5</text>
<text x="58.5" y="85.7">RA5/AN4/SS/C2OUT</text>
<text x="80.5" y="88.3">RC0/T1OSO/T1CKI</text>
<text x="58.5" y="90.8">RE0/AN5/RD</text>
<text x="58.5" y="93.4">RE1/AN6/WR</text>
<text x="58.5" y="96">RE2/AN7/CS</text>
<text x="81.4" y="90.8">RC1/T1OSI/CCP2</text>
<text x="84.1" y="96">RC3/SCK/SCL</text>
<text x="86.8" y="93.4">RC2/CCP1</text>
<text x="58.5" y="101">MCLR/Vpp/THV</text>
<text x="84.1" y="98.5">RC4/SDI/SDA</text>
<text x="87.7" y="101">RC5/SDO</text>
<text x="85.9" y="106.1">RC7/RX/DT</text>
<text x="85.9" y="103.6">RC6/TX/CK</text>
<text x="86.8" y="111.2">RD0/PSP0</text>
<text x="86.8" y="113.7">RD1/PSP1</text>
<text x="86.8" y="118.8">RD3/PSP3</text>
<text x="86.8" y="116.3">RD2/PSP2</text>
<text x="86.8" y="123.9">RD5/PSP5</text>
<text x="86.8" y="121.4">RD4/PSP4</text>
<text x="86.8" y="129">RD7/PSP7</text>
<text x="86.8" y="126.4">RD6/PSP6</text>
</g>
<g font-size="1.7" fill="#008000">
<text x="222.1" y="41.1">CONN 24-33</text>
<text x="214.5" y="69">CONN 1-15 CONN 16-23</text>
<text x="234.8" y="98.2">PGM</text>
<text x="234.8" y="105.8">MCLR</text>
<text x="130.7" y="109.8">20MHz</text>
<text x="158.8" y="109.3">4k7</text>
<text x="171.5" y="109.3">1k</text>
<text x="181.6" y="109.3">10k</text>
<text x="234.8" y="113.5">PGD</text>
<text x="26.7" y="124.5">100nF</text>
<text x="34.3" y="124.5">100nF</text>
<text x="41.9" y="124.5">10uF</text>
<text x="49.5" y="124.5">10uF</text>
<text x="128.3" y="124.5">22p</text>
<text x="143.5" y="124.5">22p</text>
<text x="160.3" y="122">ULED (D6)</text>
<text x="171.5" y="124.5">100nF</text>
<text x="183.4" y="122">UBT (D7)</text>
<text x="194.3" y="122">4k7</text>
<text x="204.5" y="122">4k7</text>
<text x="234.8" y="121.1">PGC</text>
<text x="234.8" y="128.7">GND</text>
<text x="57" y="132.5">PIC16F877A</text>
</g>
<g font-size="1.5">
<text x="57" y="134.1">VDD=VDDTG</text>
<text x="57" y="135.6">VSS=GND</text>
</g>
</svg>
